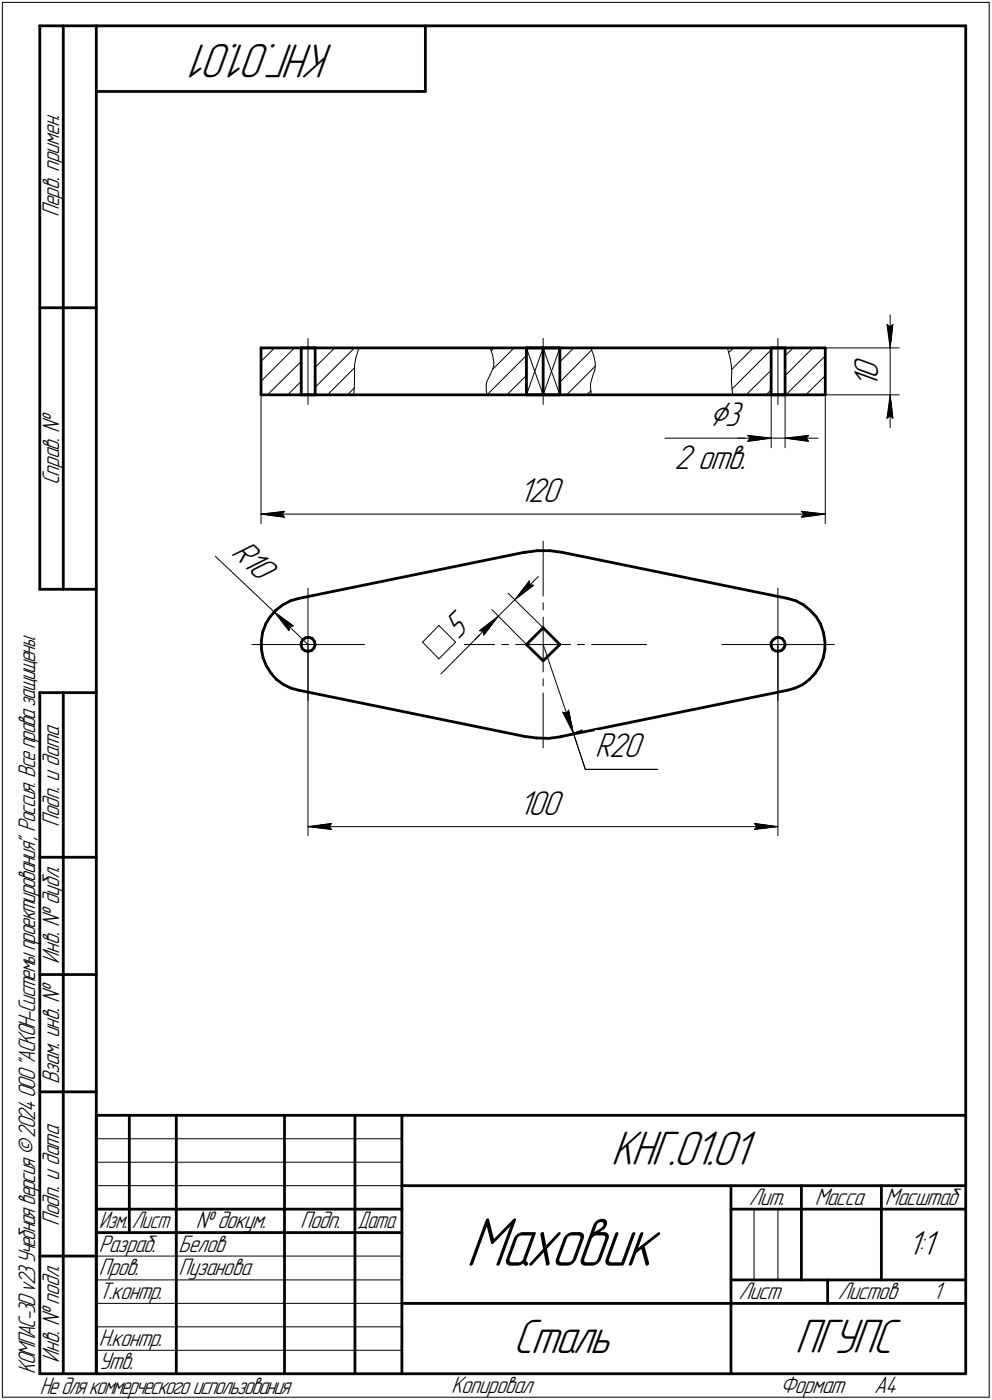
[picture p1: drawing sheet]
<svg xmlns="http://www.w3.org/2000/svg" width="211mm" height="298mm" viewBox="0 0 211 298" stroke-linecap="round" stroke-linejoin="round" font-family="sans-serif">
<g fill="none" stroke="#000" stroke-width=".59">
<path d="M8.5 5.5v120zM8.5 5.5h12zM13.5 5.5v120zM20.5 5.5v287zM20.5 5.5h185zM20.5 19.5h70zM90.5 5.5v14zM205.5 5.5v287zM8.5 65.5h12zM55.5 74.1h120.1zM55.5 74.1v10zM64.1 74.1h3z"/>
<path d="M64.1 74.1v10zM67.1 74.1v10zM112 74.1h7.1zM112 74.1v10zM115.6 74.1v10zM119.1 74.1v10zM164.1 74.1h2.9zM164.1 74.1v10zM167 74.1v10zM175.6 74.1v10zM55.5 84.1h120.1zM64.1 84.1h3z"/>
<path d="M112 84.1h7.1zM164.1 84.1h2.9zM111.6 117.6h.2zM111.8 117.6l2.6-.3zM114.4 117.3h2.6zM117 117.3l2.5 .3zM119.5 117.6l48.1 9.8zM8.5 125.5h12zM55.6 136.4v1.9zM55.6 138.3l.4 1.7zM55.9 134.6l-.3 1.8zM56.6 132.8l-.7 1.8z"/>
<path d="M57.5 131.3l-.9 1.5zM58.7 130l1.5-1.2zM58.7 130l-1.2 1.3zM60.2 128.8l1.6-.9zM61.8 127.9l1.8-.5zM63.6 127.4l48-9.8zM64.1 136.8v.7zM64.1 137.5l.2 .7zM64.3 138.2l.6 .4zM64.4 136.2l.6-.4zM64.4 136.2l-.3 .6zM64.9 138.6l.7 .1z"/>
<path d="M65 135.8l.8-.1zM65.6 138.7l.7-.2zM65.8 135.7l.7 .3zM66.3 138.5l.5-.5zM66.5 136l.4 .6zM66.9 136.6l.2 .6zM67.1 137.3l-.3 .7zM67.1 137.3h.1M112 137.2l3.6 3.5zM115.6 133.7l-3.6 3.5zM115.6 133.7l3.5 3.5zM164.1 136.8v.7z"/>
<path d="M164.1 137.5l.2 .7zM164.3 138.2l.6 .4zM164.5 136.2l.6-.4zM164.5 136.2l-.4 .6zM164.9 138.6l.7 .1zM165.1 135.8l.7-.1zM165.6 138.7l.7-.2zM165.8 135.7l.7 .3zM166.3 138.5l.5-.5zM166.5 136l.4 .6zM166.9 136.6l.1 .6zM167 137.3l-.2 .7z"/>
<path d="M167 137.3h.1M167.6 127.4l1.7 .5zM169.3 127.9l1.6 .9zM170.9 128.8l1.5 1.2zM172.4 130l1.3 1.3zM173.7 131.3l.9 1.5zM174.6 132.8l.6 1.8zM175.2 134.6l.3 1.8zM175.5 136.4v1.9zM175.5 138.3l-.3 1.7zM8.5 147.5v145zM8.5 147.5h12z"/>
<path d="M13.5 147.5v145zM56 140l.6 1.7zM56.6 141.7l1.1 1.6zM57.7 143.3l1.1 1.4zM58.8 144.7l1.6 1.1zM60.4 145.8l1.6 .8zM62 146.6l1.6 .4zM63.6 147l48 9.8zM111.6 156.8l2.5 .3zM114.1 157.1l2.7 .1zM115.6 140.7l3.5-3.5zM116.8 157.2l2.5-.3z"/>
<path d="M119.3 156.9l.2-.1zM119.5 156.8l48.1-9.8zM167.6 147l1.5-.4zM169.1 146.6l1.7-.8zM170.8 145.8l1.4-1.1zM173.5 143.3l-1.3 1.4zM174.5 141.7l-1 1.6zM175.2 140l-.7 1.7zM8.5 182.5h12zM8.5 207.5h12zM8.5 232.5h12zM20.5 237.5h185z"/>
<path d="M20.5 237.5v55zM27.5 237.5v25zM37.5 237.5v55zM60.5 237.5v55zM75.5 237.5v55zM85.5 237.5v55zM20.5 257.5h65zM85.5 252.5h120zM155.5 252.5v40zM155.5 257.5h15zM170.5 252.5v20zM170.5 257.5h35z"/>
<path d="M187.5 252.5v20zM8.5 267.5h12zM20.5 262.5h65zM85.5 277.5h70zM155.5 277.5h50zM155.5 272.5h50zM176.1 272.5v5zM8.5 292.5h12zM20.5 292.5h185z"/>
</g>
<g fill="none" stroke="#000" stroke-width=".21">
<path d="M.5 .5v297zM.5 .5h210zM210.5 .5v297zM55.5 77l2.9-2.9zM55.5 79.1v32.4zM65.5 72.1v14zM67.1 78.2l4.1-4.1zM75.4 77.8v1.4zM75.4 79.2v1.9zM75.7 76.3l-.3 1.5zM76.4 74.1l-.7 2.2zM104.3 74.1l.5 1.5z"/>
<path d="M104.3 79.8l-.8 1.6zM104.8 75.6l.3 1.5zM104.8 78.7l-.5 1.1zM104.9 78.6l4.5-4.5zM105.1 77.1v.7zM105.1 77.8l-.3 .9zM105.2 74.1l-.6 .6zM112 74.1l3.6 10zM115.6 72.1v14zM115.6 74.1l-3.6 10zM115.6 74.1l3.5 10zM119.1 74.1l-3.5 10z"/>
<path d="M119.1 77l3-2.9zM125.7 74.1l.6 1.6zM125.9 74.5l-6.8 6.9zM126.3 75.7l.4 1.6zM126.6 78.7l-.5 1.5zM126.7 77.3v.5zM126.7 77.8l-.1 .9zM126.7 78l-6.1 6.1zM154.8 74.1l.6 2.2zM155.1 75l.9-.9zM155.4 76.3l.2 1.5zM155.6 77.8l.1 1.4z"/>
<path d="M155.7 79.2l-.1 1.9zM155.7 78.7l4.6-4.6zM164.1 79.1v16.2zM165.5 72.1v14zM167 75.8l1.7-1.7zM167 79.1v16.2zM175.6 74.1h15.7zM175.6 79.1v32.4zM188.7 69.1l.7 .5zM188.7 69.1l.7 5zM189.4 69.6l.6-.5zM189.4 67.1v7z"/>
<path d="M189.4 74.1v10zM190 69.1l-.6 5zM55.5 81.2l7.2-7.1zM56.9 84.1l7.2-7.1zM61.2 84.1l2.9-2.9zM67.1 82.5l8.3-8.4zM69.7 84.1l5.7-5.8zM73.9 84.1l1.5-1.5zM75.4 83.1l-.1 1zM75.4 81.1v2zM103.5 81.8v.5zM103.5 82.3v.8z"/>
<path d="M103.5 83.1l.1 1zM103.5 81.4v.4zM103.6 84.1l8.4-8.4zM107.9 84.1l4.1-4.2zM124.8 84.1l.9-.9zM125.6 81.7h.1M125.6 81.8v.6zM125.6 82.4l.1 .9zM125.7 83.3l.1 .8zM126.1 80.2l-.5 1.5zM141.5 93.3h22.6zM149.5 84.1h41.8z"/>
<path d="M155.6 81.1l.2 2zM155.8 83.1l.1 1zM155.8 82.8l8.3-8.3zM157.1 93.3h7zM158.7 84.1l5.4-5.3zM159.1 92.7l5 .6zM159.1 92.7l.5 .6zM159.1 94l5-.7zM159.6 93.3l-.5 .7zM163 84.1l1.1-1zM164.1 93.3h2.9zM167 80l6-5.9z"/>
<path d="M167 93.3l5 .7zM167 93.3l5-.6zM167 93.3h7.1zM167.2 84.1l8.4-8.3zM171.4 84.1l4.2-4.1zM171.5 93.3l.5 .7zM172 92.7l-.5 .6zM188.7 89.1l.7-.5zM189.4 84.1l-.7 5zM189.4 88.6l.6 .5zM189.4 84.1l.6 5zM189.4 84.1v7z"/>
<path d="M45.8 118.4l12.5 11.9zM55.5 109.5l5-.6zM55.5 109.5l5 .7zM55.5 109.5h120.1zM60 109.5l.5 .7zM60.5 108.9l-.5 .6zM115.6 115.2v11.7zM170.5 110.2l5.1-.7zM170.5 108.9l.5 .6zM170.5 108.9l5.1 .6zM171 109.5l-.5 .7zM53.6 137.2h11.9z"/>
<path d="M58.3 130.3l4.1 3zM58.3 130.3l3.2 4zM58.3 130.3l7.2 6.9zM61.6 133.4l.8-.1zM61.6 133.4l-.1 .9zM65.5 125.2v12zM65.5 137.2v12zM65.5 137.2h12.1zM65.5 137.2v40.8zM89.9 136.7l3.5 3.6zM93.4 133.2l-3.5 3.5zM93.4 133.2l3.5 3.5z"/>
<path d="M93.6 137.2h11.6zM96.9 136.7l-3.5 3.6zM102 134.3l4-3.1zM102 134.3l.9 .2zM102.9 134.5l.1 .7zM104.6 129.8l9.2 9.2zM106 131.2l-12.2 12.3zM106 131.2l-3 4zM106 131.2l-4.9 4.9zM106.8 137.2h1.4zM108.1 126.3l7.5 7.4zM109.6 127.7l3.9-3.1z"/>
<path d="M109.6 127.7l5-4.9zM109.6 127.7l-3.6 3.5zM109.7 137.2h5.9zM112.6 123.7l.2 .8zM112.6 123.7l-3 4zM112.8 124.5l.7 .1zM115.6 128.4v1.5zM115.6 131.4v5.8zM115.6 137.2v5.9zM115.6 137.2h5.8zM115.6 137.2l6.4 18.9zM122.9 137.2h1.5z"/>
<path d="M125.9 137.2h11.7zM153.6 137.2h11.9zM165.5 125.2v12zM165.5 137.2v12zM165.5 137.2h12zM165.5 137.2v40.8zM115.6 147.6v11.7zM115.6 144.5v1.5zM119.5 156.8l2.6-.7zM119.7 151.6l2.3 4.5zM119.7 151.6l.9 .3zM121 151.2l-.4 .7z"/>
<path d="M121 151.2l1 4.9zM122 156.1l2.5 7.7zM122.1 156.1l1.8-.7zM65.5 176l5-.7zM65.5 176l5 .6zM65.5 176h100zM70 176l.5 .6zM70.5 175.3l-.5 .7zM124.5 163.8h15.5zM160.5 176.6l5-.6zM160.5 175.3l.5 .7zM160.5 175.3l5 .7z"/>
<path d="M161 176l-.5 .6zM20.5 247.5h65zM20.5 252.5h65zM20.5 242.5h65zM160.4 257.5v15zM165.5 257.5v15zM20.5 267.5h65zM20.5 272.5h65zM20.5 277.5h65zM.5 297.5h210zM20.5 282.5h65zM20.5 287.5h65z"/>
</g>
<g fill="#fff" stroke="#fff" stroke-width=".21">
<path d="M181.3 75.5h7.1zM181.3 75.6h7.1zM181.3 75.7h7.1zM181.3 75.8h7.1zM181.3 75.9h7.1zM181.3 75.9h7.1zM181.3 76h7.1zM181.3 76.1h7.1zM181.3 76.2h7.1zM181.3 76.3h7.1zM181.3 76.4h7.1zM181.3 76.5h7.1zM181.3 76.5h7.1zM181.3 76.6h7.1zM181.3 76.7h7.1zM181.3 76.8h7.1zM181.3 76.9h7.1zM181.3 77h7.1zM181.3 77h7.1zM181.3 77.1h7.1zM181.3 77.2h7.1zM181.3 77.3h7.1zM181.3 77.4h7.1zM181.3 77.5h7.1zM181.3 77.6h7.1zM181.3 77.6h7.1zM181.3 77.7h7.1zM181.3 77.8h7.1zM181.3 77.9h7.1zM181.3 78h7.1zM181.3 78.1h7.1zM181.3 78.1h7.1zM181.3 78.2h7.1zM181.3 78.3h7.1zM181.3 78.4h7.1zM181.3 78.5h7.1zM181.3 78.6h7.1zM181.3 78.7h7.1zM181.3 78.7h7.1zM181.3 78.8h7.1zM181.3 78.9h7.1zM181.3 79h7.1zM181.3 79.1h7.1zM181.3 79.2h7.1zM181.3 79.2h7.1zM181.3 79.3h7.1zM181.3 79.4h7.1zM181.3 79.5h7.1zM181.3 79.6h7.1zM181.3 79.7h7.1zM181.3 79.8h7.1zM181.3 79.8h7.1zM181.3 79.9h7.1zM181.3 80h7.1zM181.3 80.1h7.1zM181.3 80.2h7.1zM181.3 80.3h7.1zM181.3 80.3h7.1zM181.3 80.4h7.1zM181.3 80.5h7.1zM181.3 80.6h7.1zM181.3 80.7h7.1zM181.3 80.8h7.1zM181.3 80.9h7.1zM181.3 80.9h7.1zM181.3 81h7.1zM181.3 81.1h7.1zM181.3 81.2h7.1zM181.3 81.3h7.1zM181.3 81.4h7.1zM181.3 81.4h7.1zM181.3 81.5h7.1zM181.3 81.6h7.1zM181.3 81.7h7.1zM181.3 81.8h7.1zM181.3 81.9h7.1zM181.3 82h7.1zM181.3 82h7.1zM181.3 82.1h7.1zM181.3 82.2h7.1zM181.3 82.3h7.1zM181.3 82.4h7.1zM181.3 82.5h7.1zM181.3 82.5h7.1z"/>
<path d="M188.1 68.6h2.5zM188.2 68.7h2.4zM188.2 68.7h2.4zM188.2 68.8h2.4zM188.2 68.9h2.4zM188.2 69h2.4zM188.2 69.1h2.4zM188.2 69.2h2.4zM188.3 69.3h2.2zM188.3 69.3h2.2zM188.3 69.4h2.2zM188.3 69.5h2.2zM188.3 69.6h2.2zM188.3 69.7h2.2zM188.3 69.8h2.2zM188.4 69.8h2zM188.4 69.9h2zM188.4 70h2zM188.4 70.1h2zM188.4 70.2h2zM188.4 70.3h2zM188.4 70.4h2zM188.4 70.4h1.9zM188.5 70.5h1.8zM188.5 70.6h1.8zM188.5 70.7h1.8zM188.5 70.8h1.8zM188.5 70.9h1.8zM188.5 71h1.8zM188.5 71h1.8zM188.6 71.1h1.6zM188.6 71.2h1.6zM188.6 71.3h1.6zM188.6 71.4h1.6zM188.6 71.5h1.6zM188.6 71.5h1.6zM188.6 71.6h1.6zM188.6 71.7h1.6zM188.6 71.8h1.6zM188.6 71.9h1.6zM188.6 72h1.6zM188.6 72.1h1.6zM188.6 72.1h1.6zM188.6 72.2h1.6zM188.6 72.3h1.5zM188.7 72.4h1.4zM188.7 72.5h1.4zM188.8 72.6h1.2zM188.8 72.6h1.2zM188.9 72.7h1.1zM188.9 72.8h1zM188.9 72.9h1zM189 73h.8zM189 73.1h.8zM189.1 73.2h.7zM189.1 73.2h.6zM189.1 73.3h.6zM189.1 73.4h.6zM189.1 73.5h.6zM189.2 73.6h.5zM189.2 73.7h.4zM189.3 73.7h.3zM189.3 73.8h.3z"/>
<path d="M189.3 84.3h.3zM189.3 84.4h.3zM189.2 84.5h.4zM189.2 84.6h.5zM189.1 84.7h.6zM189.1 84.8h.6zM189.1 84.8h.6zM189.1 84.9h.6zM189.1 85h.7zM189 85.1h.8zM189 85.2h.8zM188.9 85.3h1zM188.9 85.3h1zM188.9 85.4h1.1zM188.8 85.5h1.2zM188.8 85.6h1.2zM188.7 85.7h1.4zM188.7 85.8h1.4zM188.6 85.9h1.5zM188.6 85.9h1.6zM188.6 86h1.6zM188.6 86.1h1.6zM188.6 86.2h1.6zM188.6 86.3h1.6zM188.6 86.4h1.6zM188.6 86.4h1.6zM188.6 86.5h1.6zM188.6 86.6h1.6zM188.6 86.7h1.6zM188.6 86.8h1.6zM188.6 86.9h1.6zM188.6 87h1.6zM188.6 87h1.6zM188.5 87.1h1.8zM188.5 87.2h1.8zM188.5 87.3h1.8zM188.5 87.4h1.8zM188.5 87.5h1.8zM188.5 87.5h1.8zM188.5 87.6h1.8zM188.4 87.7h1.9zM188.4 87.8h2zM188.4 87.9h2zM188.4 88h2zM188.4 88.1h2zM188.4 88.1h2zM188.4 88.2h2zM188.4 88.3h2zM188.3 88.4h2.2zM188.3 88.5h2.2zM188.3 88.6h2.2zM188.3 88.6h2.2zM188.3 88.7h2.2zM188.3 88.8h2.2zM188.3 88.9h2.2zM188.2 89h2.4zM188.2 89.1h2.4zM188.2 89.2h2.4zM188.2 89.2h2.4zM188.2 89.3h2.4zM188.2 89.4h2.4zM188.2 89.5h2.4z"/>
<path d="M150.9 84.9h8.2zM150.9 85h8.2zM150.9 85.1h8.2zM150.9 85.2h8.2zM150.9 85.3h8.2zM150.9 85.3h8.2zM150.9 85.4h8.2zM150.9 85.5h8.2zM150.9 85.6h8.2zM150.9 85.7h8.2zM150.9 85.8h8.2zM150.9 85.9h8.2zM150.9 85.9h8.2zM150.9 86h8.2zM150.9 86.1h8.2zM150.9 86.2h8.2zM150.9 86.3h8.2zM150.9 86.4h8.2zM150.9 86.4h8.2zM150.9 86.5h8.2zM150.9 86.6h8.2zM150.9 86.7h8.2zM150.9 86.8h8.2zM150.9 86.9h8.2zM150.9 87h8.2zM150.9 87h8.2zM150.9 87.1h8.2zM150.9 87.2h8.2zM150.9 87.3h8.2zM150.9 87.4h8.2zM150.9 87.5h8.2zM150.9 87.5h8.2zM150.9 87.6h8.2zM150.9 87.7h8.2zM150.9 87.8h8.2zM150.9 87.9h8.2zM150.9 88h8.2zM150.9 88.1h8.2zM150.9 88.1h8.2zM150.9 88.2h8.2zM150.9 88.3h8.2zM150.9 88.4h8.2zM150.9 88.5h8.2zM150.9 88.6h8.2zM150.9 88.6h8.2zM150.9 88.7h8.2zM150.9 88.8h8.2zM150.9 88.9h8.2zM150.9 89h8.2zM150.9 89.1h8.2zM150.9 89.2h8.2zM150.9 89.2h8.2zM150.9 89.3h8.2zM150.9 89.4h8.2zM150.9 89.5h8.2zM150.9 89.6h8.2zM150.9 89.7h8.2zM150.9 89.7h8.2zM150.9 89.8h8.2zM150.9 89.9h8.2zM150.9 90h8.2zM150.9 90.1h8.2zM150.9 90.2h8.2zM150.9 90.3h8.2zM150.9 90.3h8.2zM150.9 90.4h8.2zM150.9 90.5h8.2zM150.9 90.6h8.2zM150.9 90.7h8.2zM150.9 90.8h8.2zM150.9 90.8h8.2zM150.9 90.9h8.2zM150.9 91h8.2zM150.9 91.1h8.2zM150.9 91.2h8.2zM150.9 91.3h8.2zM150.9 91.4h8.2zM150.9 91.4h8.2zM150.9 91.5h8.2zM150.9 91.6h8.2zM150.9 91.7h8.2zM150.9 91.8h8.2zM150.9 91.9h8.2zM150.9 91.9h8.2zM150.9 92h8.2zM150.9 92.1h8.2zM150.9 92.2h8.2zM150.9 92.3h8.2z"/>
<path d="M143.4 94.3h15.7zM143.4 94.4h15.7zM143.4 94.5h15.7zM143.4 94.6h15.7zM143.4 94.7h15.7zM143.4 94.7h15.7zM143.4 94.8h15.7zM143.4 94.9h15.7zM143.4 95h15.7zM143.4 95.1h15.7zM143.4 95.2h15.7zM143.4 95.2h15.7zM143.4 95.3h15.7zM143.4 95.4h15.7zM143.4 95.5h15.7zM143.4 95.6h15.7zM143.4 95.7h15.7zM143.4 95.8h15.7zM143.4 95.8h15.7zM143.4 95.9h15.7zM143.4 96h15.7zM143.4 96.1h15.7zM143.4 96.2h15.7zM143.4 96.3h15.7zM143.4 96.4h15.7zM143.4 96.4h15.7zM143.4 96.5h15.7zM143.4 96.6h15.7zM143.4 96.7h15.7zM143.4 96.8h15.7zM143.4 96.9h15.7zM143.4 96.9h15.7zM143.4 97h15.7zM143.4 97.1h15.7zM143.4 97.2h15.7zM143.4 97.3h15.7zM143.4 97.4h15.7zM143.4 97.5h15.7zM143.4 97.5h15.7zM143.4 97.6h15.7zM143.4 97.7h15.7zM143.4 97.8h15.7zM143.4 97.9h15.7zM143.4 98h15.7zM143.4 98h15.7zM143.4 98.1h15.7zM143.4 98.2h15.7zM143.4 98.3h15.7zM143.4 98.4h15.7zM143.4 98.5h15.7zM143.4 98.6h15.7zM143.4 98.6h15.7zM143.4 98.7h15.7zM143.4 98.8h15.7zM143.4 98.9h15.7zM143.4 99h15.7zM143.4 99.1h15.7zM143.4 99.1h15.7zM143.4 99.2h15.7zM143.4 99.3h15.7zM143.4 99.4h15.7zM143.4 99.5h15.7zM143.4 99.6h15.7zM143.4 99.7h15.7zM143.4 99.7h15.7zM143.4 99.8h15.7zM143.4 99.9h15.7zM143.4 100h15.7zM143.4 100.1h15.7zM143.4 100.2h15.7zM143.4 100.2h15.7zM143.4 100.3h15.7zM143.4 100.4h15.7zM143.4 100.5h15.7zM143.4 100.6h15.7zM143.4 100.7h15.7zM143.4 100.8h15.7zM143.4 100.8h15.7zM143.4 100.9h15.7zM143.4 101h15.7zM143.4 101.1h15.7zM143.4 101.2h15.7zM143.4 101.3h15.7zM143.4 101.3h15.7zM143.4 101.4h15.7z"/>
<path d="M158.6 92.2h.7zM158.6 92.3h1.3zM158.6 92.4h1.8zM158.6 92.5h2.5zM158.6 92.5h3.1zM158.6 92.6h3.7zM158.6 92.7h4zM158.6 92.8h4.2zM158.6 92.9h4.4zM158.6 93h4.6zM158.6 93h4.9zM158.6 93.1h5.1zM158.6 93.2h5.3zM158.6 93.3h5.5zM158.6 93.4h5.3zM158.6 93.5h5.1zM158.6 93.6h4.9zM158.6 93.6h4.7zM158.6 93.7h4.6zM158.6 93.8h4.3zM158.6 93.9h4.1zM158.6 94h4zM158.6 94.1h3.7zM158.6 94.1h3.1zM158.6 94.2h2.5zM158.6 94.3h1.8zM158.6 94.4h1.3zM158.6 94.5h.7z"/>
<path d="M172 92.2h.6zM171.4 92.3h1.2zM170.7 92.4h1.9zM170.1 92.5h2.5zM169.5 92.5h3.1zM168.8 92.6h3.8zM168.7 92.7h3.9zM168.4 92.8h4.2zM168.2 92.9h4.4zM168 93h4.6zM167.7 93h4.9zM167.6 93.1h5zM167.3 93.2h5.3zM167 93.3h5.6zM167.3 93.4h5.3zM167.5 93.5h5.1zM167.6 93.6h5zM167.9 93.6h4.7zM168.1 93.7h4.5zM168.2 93.8h4.4zM168.5 93.9h4.1zM168.7 94h3.9zM168.8 94.1h3.8zM169.5 94.1h3.1zM170.1 94.2h2.5zM170.7 94.3h1.9zM171.4 94.4h1.2zM172 94.5h.6z"/>
<path d="M110.4 101.3h10.3zM110.4 101.4h10.3zM110.4 101.5h10.3zM110.4 101.6h10.3zM110.4 101.7h10.3zM110.4 101.8h10.3zM110.4 101.9h10.3zM110.4 101.9h10.3zM110.4 102h10.3zM110.4 102.1h10.3zM110.4 102.2h10.3zM110.4 102.3h10.3zM110.4 102.4h10.3zM110.4 102.4h10.3zM110.4 102.5h10.3zM110.4 102.6h10.3zM110.4 102.7h10.3zM110.4 102.8h10.3zM110.4 102.9h10.3zM110.4 103h10.3zM110.4 103h10.3zM110.4 103.1h10.3zM110.4 103.2h10.3zM110.4 103.3h10.3zM110.4 103.4h10.3zM110.4 103.5h10.3zM110.4 103.5h10.3zM110.4 103.6h10.3zM110.4 103.7h10.3zM110.4 103.8h10.3zM110.4 103.9h10.3zM110.4 104h10.3zM110.4 104.1h10.3zM110.4 104.1h10.3zM110.4 104.2h10.3zM110.4 104.3h10.3zM110.4 104.4h10.3zM110.4 104.5h10.3zM110.4 104.6h10.3zM110.4 104.6h10.3zM110.4 104.7h10.3zM110.4 104.8h10.3zM110.4 104.9h10.3zM110.4 105h10.3zM110.4 105.1h10.3zM110.4 105.2h10.3zM110.4 105.2h10.3zM110.4 105.3h10.3zM110.4 105.4h10.3zM110.4 105.5h10.3zM110.4 105.6h10.3zM110.4 105.7h10.3zM110.4 105.7h10.3zM110.4 105.8h10.3zM110.4 105.9h10.3zM110.4 106h10.3zM110.4 106.1h10.3zM110.4 106.2h10.3zM110.4 106.3h10.3zM110.4 106.3h10.3zM110.4 106.4h10.3zM110.4 106.5h10.3zM110.4 106.6h10.3zM110.4 106.7h10.3zM110.4 106.8h10.3zM110.4 106.8h10.3zM110.4 106.9h10.3zM110.4 107h10.3zM110.4 107.1h10.3zM110.4 107.2h10.3zM110.4 107.3h10.3zM110.4 107.4h10.3zM110.4 107.4h10.3zM110.4 107.5h10.3zM110.4 107.6h10.3zM110.4 107.7h10.3zM110.4 107.8h10.3zM110.4 107.9h10.3zM110.4 107.9h10.3zM110.4 108h10.3zM110.4 108.1h10.3zM110.4 108.2h10.3zM110.4 108.3h10.3zM110.4 108.4h10.3zM110.4 108.5h10.3z"/>
<path d="M60.5 108.4h.5zM59.9 108.5h1.1zM59.2 108.5h1.8zM58.6 108.6h2.4zM58 108.7h3zM57.3 108.8h3.7zM57.1 108.9h3.9zM56.9 109h4.1zM56.7 109.1h4.3zM56.5 109.1h4.5zM56.2 109.2h4.8zM56 109.3h5zM55.8 109.4h5.2zM55.5 109.5h5.5zM55.8 109.6h5.2zM56 109.6h5zM56.1 109.7h4.9zM56.4 109.8h4.6zM56.6 109.9h4.4zM56.7 110h4.3zM57 110.1h4zM57.1 110.2h3.9zM57.3 110.2h3.7zM58 110.3h3zM58.6 110.4h2.4zM59.2 110.5h1.8zM59.9 110.6h1.1zM60.5 110.7h.5z"/>
<path d="M170.1 108.4h.7zM170.1 108.5h1.3zM170.1 108.5h1.9zM170.1 108.6h2.5zM170.1 108.7h3zM170.1 108.8h3.6zM170.1 108.9h3.9zM170.1 109h4.1zM170.1 109.1h4.4zM170.1 109.1h4.6zM170.1 109.2h4.8zM170.1 109.3h5.1zM170.1 109.4h5.3zM170.1 109.5h5.5zM170.1 109.6h5.3zM170.1 109.6h5.2zM170.1 109.7h4.9zM170.1 109.8h4.7zM170.1 109.9h4.5zM170.1 110h4.3zM170.1 110.1h4.1zM170.1 110.2h3.9zM170.1 110.2h3.6zM170.1 110.3h3zM170.1 110.4h2.5zM170.1 110.5h1.9zM170.1 110.6h1.3zM170.1 110.7h.7z"/>
<path d="M96.7 129.1h.2zM96.6 129.2h.3zM96.5 129.3h.5zM96.4 129.4h.7zM96.4 129.5h.8zM96.3 129.5h1zM96.2 129.6h1.2zM96.1 129.7h1.4zM96 129.8h1.5zM95.9 129.9h1.7zM95.8 130h1.9zM95.8 130h2zM95.7 130.1h2.2zM95.6 130.2h2.4zM95.5 130.3h2.5zM95.4 130.4h2.7zM95.3 130.5h2.9zM95.2 130.6h3.1zM95.2 130.6h3.2zM95.1 130.7h3.4zM95 130.8h3.6zM94.9 130.9h3.7zM94.8 131h3.9zM94.7 131.1h4.1zM94.7 131.1h4.2zM94.6 131.2h4.4zM94.5 131.3h4.6zM94.4 131.4h4.7zM94.3 131.5h4.9zM94.2 131.6h5.1zM94.1 131.7h5.3zM94.1 131.7h5.4zM94 131.8h5.6zM93.9 131.9h5.8zM93.8 132h5.9zM93.7 132.1h6.1zM93.6 132.2h6.3zM93.6 132.2h6.4zM93.5 132.3h6.6zM93.4 132.4h6.8zM93.3 132.5h6.9zM93.2 132.6h7.1zM93.1 132.7h7.3zM93 132.8h7.5zM93 132.8h7.6zM92.9 132.9h7.8zM92.8 133h8zM92.7 133.1h8.1zM92.6 133.2h8.3zM92.5 133.3h8.5zM92.5 133.3h8.6zM92.4 133.4h8.8zM92.3 133.5h9zM92.2 133.6h9.1zM92.1 133.7h9.3zM92 133.8h9.5zM91.9 133.9h9.7zM91.9 133.9h9.8zM91.8 134h10zM91.7 134.1h10.1zM91.6 134.2h10.1zM91.5 134.3h10.1zM91.4 134.4h10.1zM91.4 134.5h10zM91.3 134.5h10zM91.2 134.6h10.1zM91.1 134.7h10.1zM91 134.8h10.1zM90.9 134.9h10.1zM90.8 135h10.1zM90.8 135h10zM90.7 135.1h10.1zM90.6 135.2h10.1zM90.5 135.3h10.1zM90.4 135.4h10.1zM90.3 135.5h10.1zM90.3 135.6h10zM90.2 135.6h10zM90.1 135.7h10.1zM90 135.8h10.1zM89.9 135.9h10.1zM89.8 136h10.1zM89.7 136.1h10.1zM89.7 136.1h10zM89.6 136.2h10.1zM89.5 136.3h10.1zM89.6 136.4h9.9zM89.7 136.5h9.7zM89.7 136.6h9.6zM89.8 136.7h9.4zM89.9 136.7h9.2zM90 136.8h9.1zM90.1 136.9h8.9zM90.2 137h8.7zM90.3 137.1h8.5zM90.3 137.2h8.4zM90.4 137.2h8.2zM90.5 137.3h8.1zM90.6 137.4h7.9zM90.7 137.5h7.7zM90.8 137.6h7.5zM90.8 137.7h7.4zM90.9 137.8h7.2zM91 137.8h7zM91.1 137.9h6.9zM91.2 138h6.7zM91.3 138.1h6.5zM91.4 138.2h6.3zM91.4 138.3h6.2zM91.5 138.3h6zM91.6 138.4h5.9zM91.7 138.5h5.7zM91.8 138.6h5.5zM91.9 138.7h5.3zM91.9 138.8h5.2zM92 138.9h5zM92.1 138.9h4.8zM92.2 139h4.7zM92.3 139.1h4.5zM92.4 139.2h4.3zM92.5 139.3h4.1zM92.5 139.4h4zM92.6 139.4h3.8zM92.7 139.5h3.7zM92.8 139.6h3.5zM92.9 139.7h3.3zM93 139.8h3.1zM93 139.9h3zM93.1 140h2.8zM93.2 140h2.6zM93.3 140.1h2.5zM93.4 140.2h2.3zM93.5 140.3h2.1zM93.6 140.4h1.9zM93.6 140.5h1.8zM93.7 140.5h1.6zM93.8 140.6h1.4zM93.9 140.7h1.3zM94 140.8h1.1zM94.1 140.9h.9zM94.1 141h.8zM94.2 141.1h.6zM94.3 141.1h.4zM94.4 141.2h.3z"/>
<path d="M112.5 123.1h.3zM112.4 123.2h.5zM112.4 123.3h.5zM112.4 123.4h.6zM112.3 123.4h.8zM112.2 123.5h1zM112.1 123.6h1.2zM112.1 123.7h1.3zM112 123.8h1.5zM111.9 123.9h1.6zM111.8 124h1.8zM111.8 124h1.9zM111.8 124.1h2zM111.7 124.2h2.2zM111.6 124.3h2.4zM111.5 124.4h2.5zM111.5 124.5h2.6zM111.4 124.5h2.8zM111.3 124.6h3zM111.3 124.7h3zM111.3 124.8h2.9zM111.2 124.9h2.9zM111.1 125h2.9zM111 125.1h2.9zM110.9 125.1h2.9zM110.9 125.2h2.8zM110.8 125.3h2.7zM110.7 125.4h2.8zM110.7 125.5h2.7zM110.7 125.6h2.6zM110.6 125.6h2.5zM110.5 125.7h2.5zM110.4 125.8h2.5zM110.3 125.9h2.5zM110.3 126h2.4zM110.3 126.1h2.3zM110.2 126.2h2.2zM110.2 126.2h2.2zM110.2 126.3h2.1zM110.2 126.4h2zM110.1 126.5h1.9zM110.1 126.6h1.8zM110.1 126.7h1.7zM110 126.7h1.7zM110 126.8h1.6zM109.9 126.9h1.6zM109.9 127h1.4zM109.8 127.1h1.4zM109.8 127.2h1.1zM109.8 127.3h.9zM109.7 127.3h.8zM109.7 127.4h.5zM109.6 127.5h.5zM109.6 127.6h.2z"/>
<path d="M105.8 131.3h.2zM105.7 131.4h.3zM105.4 131.5h.5zM105.2 131.6h.7zM105.1 131.7h.8zM104.8 131.7h1zM104.6 131.8h1.2zM104.5 131.9h1.2zM104.2 132h1.5zM104.1 132.1h1.6zM104.1 132.2h1.6zM104 132.2h1.7zM103.8 132.3h1.9zM103.7 132.4h1.9zM103.6 132.5h2zM103.5 132.6h2zM103.4 132.7h2.1zM103.3 132.8h2.2zM103.2 132.8h2.2zM103 132.9h2.4zM103 133h2.3zM102.9 133.1h2.4zM102.7 133.2h2.5zM102.6 133.3h2.6zM102.5 133.3h2.6zM102.4 133.4h2.7zM102.3 133.5h2.7zM102.2 133.6h2.7zM102.1 133.7h2.7zM101.9 133.8h2.9zM101.9 133.9h2.8zM101.8 133.9h2.8zM101.6 134h3zM101.5 134.1h3zM101.4 134.2h3.1zM101.3 134.3h3.1zM101.3 134.4h3zM101.4 134.5h2.8zM101.5 134.5h2.7zM101.6 134.6h2.5zM101.7 134.7h2.4zM101.8 134.8h2.2zM101.9 134.9h2.1zM101.9 135h2zM102 135h1.8zM102.1 135.1h1.6zM102.3 135.2h1.3zM102.4 135.3h1.2zM102.4 135.4h1.1zM102.5 135.5h1zM102.6 135.6h.8zM102.7 135.6h.7zM102.8 135.7h.5zM102.9 135.8h.3zM103 135.9h.1z"/>
<path d="M58.4 130.4h.2zM58.4 130.5h.4zM58.5 130.6h.4zM58.5 130.6h.7zM58.6 130.7h.8zM58.6 130.8h.9zM58.6 130.9h1.2zM58.7 131h1.2zM58.7 131.1h1.4zM58.8 131.1h1.5zM58.8 131.2h1.6zM58.8 131.3h1.7zM58.8 131.4h1.8zM58.8 131.5h1.9zM58.9 131.6h2zM58.9 131.7h2.1zM59 131.7h2.1zM59 131.8h2.2zM59.1 131.9h2.2zM59.1 132h2.4zM59.1 132.1h2.5zM59.2 132.2h2.4zM59.3 132.2h2.5zM59.4 132.3h2.5zM59.4 132.4h2.7zM59.4 132.5h2.7zM59.5 132.6h2.7zM59.6 132.7h2.8zM59.7 132.8h2.8zM59.8 132.8h2.9zM59.8 132.9h2.9zM59.9 133h2.9zM59.9 133.1h3.1zM60 133.2h3.1zM60.1 133.3h3.1zM60.1 133.3h3zM60.2 133.4h2.8zM60.3 133.5h2.6zM60.4 133.6h2.4zM60.5 133.7h2.2zM60.5 133.8h2.2zM60.5 133.9h2.1zM60.6 133.9h1.9zM60.7 134h1.7zM60.8 134.1h1.5zM60.8 134.2h1.5zM60.9 134.3h1.3zM61 134.4h1.1zM61 134.5h1.1zM61.1 134.5h.9zM61.1 134.6h.8zM61.2 134.7h.6zM61.3 134.8h.4zM61.4 134.9h.2z"/>
<path d="M52.8 114h.2zM52.7 114h.4zM52.7 114.1h.5zM52.6 114.2h.7zM52.5 114.3h.8zM52.4 114.4h1zM52.3 114.5h1.2zM52.2 114.6h1.4zM52.2 114.6h1.5zM52.1 114.7h1.7zM52 114.8h1.8zM51.9 114.9h2zM51.8 115h2.2zM51.7 115.1h2.4zM51.6 115.1h2.6zM51.6 115.2h2.7zM51.5 115.3h2.9zM51.4 115.4h3zM51.3 115.5h3.2zM51.2 115.6h3.4zM51.2 115.7h3.5zM51.1 115.7h3.8zM51.1 115.8h3.8zM51 115.9h4zM50.9 116h4.2zM50.8 116.1h4.4zM50.7 116.2h4.6zM50.6 116.2h4.8zM50.5 116.3h5zM50.5 116.4h5zM50.4 116.5h5.2zM50.3 116.6h5.4zM50.2 116.7h5.6zM50.1 116.8h5.8zM50 116.8h6zM50 116.9h6zM49.9 117h6.2zM49.8 117.1h6.4zM49.7 117.2h6.6zM49.6 117.3h6.8zM49.6 117.3h6.9zM49.5 117.4h7.1zM49.4 117.5h7.3zM49.4 117.6h7.4zM49.3 117.7h7.6zM49.2 117.8h7.8zM49.1 117.9h8zM49 117.9h8.1zM48.9 118h8.3zM48.9 118.1h8.4zM48.8 118.2h8.6zM48.7 118.3h8.8zM48.6 118.4h9zM48.5 118.4h9.2zM48.4 118.5h9.3zM48.3 118.6h9.5zM48.3 118.7h9.6zM48.2 118.8h9.8zM48.1 118.9h10zM48 119h10.2zM47.9 119h10.4zM48.1 119.1h10.2zM48.2 119.2h10.2zM48.3 119.3h10.3zM48.3 119.4h10.4zM48.4 119.5h10.4zM48.5 119.5h10.3zM48.6 119.6h10.3zM48.7 119.7h10.3zM48.8 119.8h10.3zM48.9 119.9h10.3zM48.9 120h10.4zM49 120.1h10.4zM49.1 120.1h10.3zM49.2 120.2h10.3zM49.3 120.3h10.3zM49.4 120.4h10.3zM49.4 120.5h10.4zM49.5 120.6h10.4zM49.6 120.6h10.3zM49.7 120.7h10.3zM49.8 120.8h10.3zM50 120.9h10.2zM50 121h10.3zM50.1 121.1h10.2zM50.2 121.2h10zM50.3 121.2h9.8zM50.4 121.3h9.6zM50.5 121.4h9.4zM50.5 121.5h9.4zM50.6 121.6h9.2zM50.7 121.7h9zM50.8 121.8h8.8zM50.9 121.8h8.6zM51 121.9h8.4zM51.1 122h8.3zM51.1 122.1h8.2zM51.2 122.2h8zM51.3 122.3h7.8zM51.4 122.3h7.6zM51.5 122.4h7.4zM51.6 122.5h7.2zM51.6 122.6h7.2zM51.8 122.7h6.9zM51.9 122.8h6.8zM52 122.9h6.6zM52.1 122.9h6.4zM52.2 123h6.2zM52.2 123.1h6.1zM52.3 123.2h6zM52.4 123.3h5.8zM52.5 123.4h5.6zM52.6 123.4h5.4zM52.7 123.5h5.2zM52.7 123.6h5.1zM52.8 123.7h4.9zM52.9 123.8h4.8zM53 123.9h4.6zM53.1 124h4.4zM53.2 124h4.2zM53.3 124.1h4zM53.3 124.2h3.9zM53.4 124.3h3.7zM53.5 124.4h3.6zM53.7 124.5h3.4zM53.8 124.5h3.2zM53.8 124.6h3.1zM53.9 124.7h2.9zM54 124.8h2.7zM54.1 124.9h2.5zM54.2 125h2.4zM54.3 125.1h2.2zM54.4 125.1h2zM54.4 125.2h1.9zM54.5 125.3h1.7zM54.6 125.4h1.5zM54.7 125.5h1.3zM54.8 125.6h1.2zM54.9 125.6h1zM54.9 125.7h.9zM55 125.8h.7zM55.1 125.9h.5zM55.2 126h.3zM55.3 126.1h.2z"/>
<path d="M110.4 167.9h10.3zM110.4 168h10.3zM110.4 168.1h10.3zM110.4 168.1h10.3zM110.4 168.2h10.3zM110.4 168.3h10.3zM110.4 168.4h10.3zM110.4 168.5h10.3zM110.4 168.6h10.3zM110.4 168.7h10.3zM110.4 168.7h10.3zM110.4 168.8h10.3zM110.4 168.9h10.3zM110.4 169h10.3zM110.4 169.1h10.3zM110.4 169.2h10.3zM110.4 169.2h10.3zM110.4 169.3h10.3zM110.4 169.4h10.3zM110.4 169.5h10.3zM110.4 169.6h10.3zM110.4 169.7h10.3zM110.4 169.8h10.3zM110.4 169.8h10.3zM110.4 169.9h10.3zM110.4 170h10.3zM110.4 170.1h10.3zM110.4 170.2h10.3zM110.4 170.3h10.3zM110.4 170.3h10.3zM110.4 170.4h10.3zM110.4 170.5h10.3zM110.4 170.6h10.3zM110.4 170.7h10.3zM110.4 170.8h10.3zM110.4 170.9h10.3zM110.4 170.9h10.3zM110.4 171h10.3zM110.4 171.1h10.3zM110.4 171.2h10.3zM110.4 171.3h10.3zM110.4 171.4h10.3zM110.4 171.4h10.3zM110.4 171.5h10.3zM110.4 171.6h10.3zM110.4 171.7h10.3zM110.4 171.8h10.3zM110.4 171.9h10.3zM110.4 172h10.3zM110.4 172h10.3zM110.4 172.1h10.3zM110.4 172.2h10.3zM110.4 172.3h10.3zM110.4 172.4h10.3zM110.4 172.5h10.3zM110.4 172.6h10.3zM110.4 172.6h10.3zM110.4 172.7h10.3zM110.4 172.8h10.3zM110.4 172.9h10.3zM110.4 173h10.3zM110.4 173.1h10.3zM110.4 173.1h10.3zM110.4 173.2h10.3zM110.4 173.3h10.3zM110.4 173.4h10.3zM110.4 173.5h10.3zM110.4 173.6h10.3zM110.4 173.7h10.3zM110.4 173.7h10.3zM110.4 173.8h10.3zM110.4 173.9h10.3zM110.4 174h10.3zM110.4 174.1h10.3zM110.4 174.2h10.3zM110.4 174.2h10.3zM110.4 174.3h10.3zM110.4 174.4h10.3zM110.4 174.5h10.3zM110.4 174.6h10.3zM110.4 174.7h10.3zM110.4 174.8h10.3zM110.4 174.8h10.3zM110.4 174.9h10.3z"/>
<path d="M70.4 174.8h.6zM69.8 174.9h1.2zM69.2 175h1.8zM68.6 175.1h2.4zM68 175.2h3zM67.3 175.3h3.7zM67.1 175.3h3.9zM67 175.4h4zM66.7 175.5h4.3zM66.5 175.6h4.5zM66.4 175.7h4.6zM66.1 175.8h4.9zM66 175.9h5zM65.8 175.9h5.2zM65.5 176h5.5zM65.8 176.1h5.2zM66 176.2h5zM66.2 176.3h4.8zM66.5 176.4h4.5zM66.7 176.4h4.3zM66.9 176.5h4.1zM67.1 176.6h3.9zM67.3 176.7h3.7zM68 176.8h3zM68.6 176.9h2.4zM69.2 177h1.8zM69.8 177h1.2zM70.4 177.1h.6z"/>
<path d="M160 174.8h.7zM160 174.9h1.3zM160 175h1.9zM160 175.1h2.6zM160 175.2h3.2zM160 175.3h3.7zM160 175.3h4zM160 175.4h4.2zM160 175.5h4.3zM160 175.6h4.6zM160 175.7h4.8zM160 175.8h4.9zM160 175.9h5.2zM160 175.9h5.4zM160 176h5.5zM160 176.1h5.4zM160 176.2h5.1zM160 176.3h4.9zM160 176.4h4.7zM160 176.4h4.4zM160 176.5h4.3zM160 176.6h4zM160 176.7h3.7zM160 176.8h3.2zM160 176.9h2.6zM160 177h1.9zM160 177h1.3zM160 177.1h.7z"/>
<path d="M121.2 150.6h.3zM121 150.7h.5zM120.7 150.8h.8zM120.5 150.9h1zM120.2 151h1.3zM120.1 151h1.5zM119.8 151.1h1.8zM119.5 151.2h2.1zM119.3 151.3h2.3zM119 151.4h2.6zM119.1 151.5h2.5zM119.2 151.6h2.5zM119.2 151.6h2.5zM119.3 151.7h2.4zM119.3 151.8h2.4zM119.4 151.9h2.3zM119.4 152h2.4zM119.5 152.1h2.3zM119.5 152.1h2.3zM119.5 152.2h2.3zM119.5 152.3h2.3zM119.6 152.4h2.2zM119.6 152.5h2.2zM119.7 152.6h2.1zM119.7 152.7h2.1zM119.8 152.7h2zM119.8 152.8h2zM119.9 152.9h2zM119.9 153h2zM120 153.1h1.9zM120 153.2h1.9zM120.1 153.2h1.8zM120.1 153.3h1.8zM120.1 153.4h1.9zM120.1 153.5h1.9zM120.2 153.6h1.8zM120.2 153.7h1.8zM120.3 153.8h1.7zM120.3 153.8h1.8zM120.4 153.9h1.7zM120.4 154h1.7zM120.5 154.1h1.6zM120.5 154.2h1.6zM120.6 154.3h1.5zM120.6 154.3h1.5zM120.6 154.4h1.5zM120.6 154.5h1.5zM120.7 154.6h1.4zM120.7 154.7h1.4zM120.8 154.8h1.3zM120.9 154.9h1.2zM121 154.9h1.1zM121.1 155h1zM121.2 155.1h.9zM121.2 155.2h.9zM121.3 155.3h.8zM121.4 155.4h.7zM121.4 155.4h.7zM121.5 155.5h.6zM121.6 155.6h.5zM121.7 155.7h.4zM121.8 155.8h.3zM121.8 155.9h.3zM121.9 156h.2z"/>
<path d="M126.6 155.6h11.3zM126.6 155.7h11.3zM126.6 155.8h11.3zM126.6 155.9h11.3zM126.6 156h11.3zM126.6 156h11.3zM126.6 156.1h11.3zM126.6 156.2h11.3zM126.6 156.3h11.3zM126.6 156.4h11.3zM126.6 156.5h11.3zM126.6 156.5h11.3zM126.6 156.6h11.3zM126.6 156.7h11.3zM126.6 156.8h11.3zM126.6 156.9h11.3zM126.6 157h11.3zM126.6 157.1h11.3zM126.6 157.1h11.3zM126.6 157.2h11.3zM126.6 157.3h11.3zM126.6 157.4h11.3zM126.6 157.5h11.3zM126.6 157.6h11.3zM126.6 157.6h11.3zM126.6 157.7h11.3zM126.6 157.8h11.3zM126.6 157.9h11.3zM126.6 158h11.3zM126.6 158.1h11.3zM126.6 158.2h11.3zM126.6 158.2h11.3zM126.6 158.3h11.3zM126.6 158.4h11.3zM126.6 158.5h11.3zM126.6 158.6h11.3zM126.6 158.7h11.3zM126.6 158.7h11.3zM126.6 158.8h11.3zM126.6 158.9h11.3zM126.6 159h11.3zM126.6 159.1h11.3zM126.6 159.2h11.3zM126.6 159.3h11.3zM126.6 159.3h11.3zM126.6 159.4h11.3zM126.6 159.5h11.3zM126.6 159.6h11.3zM126.6 159.7h11.3zM126.6 159.8h11.3zM126.6 159.9h11.3zM126.6 159.9h11.3zM126.6 160h11.3zM126.6 160.1h11.3zM126.6 160.2h11.3zM126.6 160.3h11.3zM126.6 160.4h11.3zM126.6 160.4h11.3zM126.6 160.5h11.3zM126.6 160.6h11.3zM126.6 160.7h11.3zM126.6 160.8h11.3zM126.6 160.9h11.3zM126.6 161h11.3zM126.6 161h11.3zM126.6 161.1h11.3zM126.6 161.2h11.3zM126.6 161.3h11.3zM126.6 161.4h11.3zM126.6 161.5h11.3zM126.6 161.5h11.3zM126.6 161.6h11.3zM126.6 161.7h11.3zM126.6 161.8h11.3zM126.6 161.9h11.3zM126.6 162h11.3zM126.6 162.1h11.3zM126.6 162.1h11.3zM126.6 162.2h11.3zM126.6 162.3h11.3zM126.6 162.4h11.3zM126.6 162.5h11.3zM126.6 162.6h11.3zM126.6 162.6h11.3zM126.6 162.7h11.3z"/>
</g>
<g fill="#000" stroke="#000" stroke-width=".21">
<path d="M188.8 69.3h.2zM188.8 69.3h.3zM188.8 69.4h.4zM188.8 69.5h.5zM188.8 69.6h.6zM188.8 69.7h.6zM188.9 69.8h.5zM188.9 69.8h.5zM188.9 69.9h.5zM188.9 70h.5zM188.9 70.1h.5zM188.9 70.2h.5zM188.9 70.3h.5zM189 70.4h.4zM189 70.4h.4zM189 70.5h.4zM189 70.6h.4zM189 70.7h.4zM189 70.8h.4zM189 70.9h.4zM189 71h.4zM189.1 71h.3zM189.1 71.1h.3zM189.1 71.2h.3zM189.1 71.3h.3zM189.1 71.4h.3zM189.1 71.5h.3zM189.1 71.5h.3zM189.1 71.6h.3zM189.1 71.7h.3zM189.1 71.8h.3zM189.1 71.9h.3zM189.1 72h.3zM189.1 72.1h.3zM189.1 72.1h.3zM189.2 72.2h.2zM189.2 72.3h.2zM189.2 72.4h.2zM189.2 72.5h.2zM189.2 72.6h.2zM189.2 72.6h.2zM189.2 72.7h.2zM189.2 72.8h.2z"/>
<path d="M189.8 69.3h.2zM189.7 69.3h.3zM189.7 69.4h.3zM189.6 69.5h.4zM189.4 69.6h.6zM189.4 69.7h.6zM189.4 69.8h.6zM189.4 69.8h.5zM189.4 69.9h.5zM189.4 70h.5zM189.4 70.1h.5zM189.4 70.2h.5zM189.4 70.3h.5zM189.4 70.4h.5zM189.4 70.4h.5zM189.4 70.5h.4zM189.4 70.6h.4zM189.4 70.7h.4zM189.4 70.8h.4zM189.4 70.9h.4zM189.4 71h.4zM189.4 71h.4zM189.4 71.1h.4zM189.4 71.2h.4zM189.4 71.3h.3zM189.4 71.4h.3zM189.4 71.5h.3zM189.4 71.5h.3zM189.4 71.6h.3zM189.4 71.7h.3zM189.4 71.8h.3zM189.4 71.9h.3zM189.4 72h.3zM189.4 72.1h.3zM189.4 72.1h.3zM189.4 72.2h.3zM189.4 72.3h.3zM189.4 72.4h.3zM189.4 72.5h.3zM189.4 72.6h.3zM189.4 72.6h.3zM189.4 72.7h.2zM189.4 72.8h.2zM189.4 72.9h.2zM189.4 73h.2zM189.4 73.1h.2zM189.4 73.2h.2zM189.4 73.2h.2zM189.4 73.3h.2z"/>
<path d="M159.2 92.8h.7zM159.3 92.9h1.2zM159.3 93h2zM159.4 93h2.6zM159.5 93.1h3.2zM159.6 93.2h3.8z"/>
<path d="M159.6 93.3h4.5zM159.6 93.4h3.9zM159.5 93.5h3.4zM159.4 93.6h2.8zM159.3 93.6h2.3zM159.3 93.7h1.7zM159.3 93.8h1.1zM159.2 93.9h.6z"/>
<path d="M167 93.3h4.5zM167.7 93.4h3.9zM168.3 93.5h3.4zM169 93.6h2.8zM169.6 93.6h2.2zM170.2 93.7h1.7zM170.9 93.8h1.1zM171.4 93.9h.6z"/>
<path d="M171.4 92.8h.6zM170.7 92.9h1.3zM169.9 93h2zM169.2 93h2.6zM168.5 93.1h3.2zM167.8 93.2h3.8z"/>
<path d="M189.2 85.3h.2zM189.2 85.4h.2zM189.2 85.5h.2zM189.2 85.6h.2zM189.2 85.7h.2zM189.2 85.8h.2zM189.2 85.9h.2zM189.2 85.9h.2zM189.1 86h.3zM189.1 86.1h.3zM189.1 86.2h.3zM189.1 86.3h.3zM189.1 86.4h.3zM189.1 86.4h.3zM189.1 86.5h.3zM189.1 86.6h.3zM189.1 86.7h.3zM189.1 86.8h.3zM189.1 86.9h.3zM189.1 87h.3zM189.1 87h.3zM189.1 87.1h.3zM189 87.2h.4zM189 87.3h.4zM189 87.4h.4zM189 87.5h.4zM189 87.5h.4zM189 87.6h.4zM189 87.7h.4zM189 87.8h.4zM188.9 87.9h.5zM188.9 88h.5zM188.9 88.1h.5zM188.9 88.1h.5zM188.9 88.2h.5zM188.9 88.3h.5zM188.9 88.4h.5zM188.8 88.5h.6zM188.8 88.6h.6zM188.8 88.6h.5zM188.8 88.7h.4zM188.8 88.8h.3zM188.8 88.9h.2z"/>
<path d="M189.4 84.8h.2zM189.4 84.9h.2zM189.4 85h.2zM189.4 85.1h.2zM189.4 85.2h.2zM189.4 85.3h.2zM189.4 85.3h.2zM189.4 85.4h.2zM189.4 85.5h.3zM189.4 85.6h.3zM189.4 85.7h.3zM189.4 85.8h.3zM189.4 85.9h.3zM189.4 85.9h.3zM189.4 86h.3zM189.4 86.1h.3zM189.4 86.2h.3zM189.4 86.3h.3zM189.4 86.4h.3zM189.4 86.4h.3zM189.4 86.5h.3zM189.4 86.6h.3zM189.4 86.7h.3zM189.4 86.8h.3zM189.4 86.9h.3zM189.4 87h.4zM189.4 87h.4zM189.4 87.1h.4zM189.4 87.2h.4zM189.4 87.3h.4zM189.4 87.4h.4zM189.4 87.5h.4zM189.4 87.5h.4zM189.4 87.6h.4zM189.4 87.7h.5zM189.4 87.8h.5zM189.4 87.9h.5zM189.4 88h.5zM189.4 88.1h.5zM189.4 88.1h.5zM189.4 88.2h.5zM189.4 88.3h.5zM189.4 88.4h.6zM189.4 88.5h.6zM189.4 88.6h.6zM189.6 88.6h.4zM189.7 88.7h.3zM189.7 88.8h.3zM189.8 88.9h.2z"/>
<path d="M55.5 109.5h4.5zM56.2 109.6h3.9zM56.8 109.6h3.4zM57.5 109.7h2.8zM58.1 109.8h2.2zM58.7 109.9h1.7zM59.4 110h1.1zM59.9 110.1h.6z"/>
<path d="M59.9 109h.6zM59.2 109.1h1.3zM58.4 109.1h2zM57.7 109.2h2.6zM57 109.3h3.2zM56.3 109.4h3.8z"/>
<path d="M170.6 109h.7zM170.7 109.1h1.3zM170.8 109.1h1.9zM170.9 109.2h2.6zM170.9 109.3h3.3zM171 109.4h3.9z"/>
<path d="M171 109.5h4.6zM171 109.6h4zM170.9 109.6h3.4zM170.9 109.7h2.8zM170.8 109.8h2.3zM170.8 109.9h1.7zM170.7 110h1.1zM170.6 110.1h.6z"/>
<path d="M58.7 130.7h.1zM58.8 130.8h.1zM58.8 130.9h.2zM58.9 131h.2zM59 131.1h.2zM59 131.1h.3zM59.1 131.2h.3zM59.2 131.3h.2zM59.3 131.4h.2zM59.4 131.5h.2zM59.4 131.6h.3zM59.4 131.7h.4zM59.5 131.7h.4zM59.6 131.8h.3zM59.6 131.9h.4zM59.7 132h.4zM59.8 132.1h.4zM59.9 132.2h.4zM59.9 132.2h.5zM59.9 132.3h.6zM60 132.4h.5zM60.1 132.5h.5zM60.2 132.6h.5zM60.3 132.7h.5zM60.3 132.8h.6zM60.4 132.8h.6zM60.5 132.9h.5zM60.5 133h.6zM60.5 133.1h.7zM60.6 133.2h.7zM60.7 133.3h.7zM60.8 133.3h.7zM60.9 133.4h.7zM60.9 133.5h.7zM61 133.6h.6zM61 133.7h.6zM61.1 133.8h.5zM61.2 133.9h.4zM61.2 133.9h.4zM61.3 134h.3zM61.4 134.1h.2z"/>
<path d="M58.9 130.8h.2zM59 130.9h.2zM59.1 131h.2zM59.2 131.1h.2zM59.3 131.1h.2zM59.4 131.2h.3zM59.4 131.3h.4zM59.5 131.4h.4zM59.6 131.5h.4zM59.7 131.6h.4zM59.8 131.7h.4zM59.9 131.7h.5zM59.9 131.8h.6zM60 131.9h.6zM60.1 132h.6zM60.2 132.1h.6zM60.3 132.2h.7zM60.4 132.2h.6zM60.5 132.3h.6zM60.5 132.4h.8zM60.6 132.5h.8zM60.7 132.6h.9zM60.8 132.7h.8zM60.9 132.8h.8zM61 132.8h.9zM61 132.9h1zM61.1 133h1zM61.2 133.1h1zM61.3 133.2h1zM61.4 133.3h1zM61.5 133.3h.5z"/>
<path d="M105.3 132h.2zM105.2 132.1h.2zM105.2 132.2h.1zM105.1 132.2h.1zM105 132.3h.2zM104.9 132.4h.3zM104.8 132.5h.3zM104.7 132.6h.3zM104.6 132.7h.3zM104.6 132.8h.3zM104.5 132.8h.3zM104.4 132.9h.3zM104.3 133h.3zM104.2 133.1h.4zM104.1 133.2h.5zM104.1 133.3h.4zM104 133.3h.4zM103.9 133.4h.5zM103.8 133.5h.5zM103.7 133.6h.5zM103.6 133.7h.5zM103.5 133.8h.6zM103.5 133.9h.6zM103.4 133.9h.6zM103.3 134h.6zM103.2 134.1h.6zM103.1 134.2h.7zM103 134.3h.7zM103 134.4h.6zM102.9 134.5h.6zM103 134.5h.5zM103 134.6h.5zM103 134.7h.4zM103 134.8h.3zM103 134.9h.3zM103 135h.2zM103 135h.1z"/>
<path d="M105.6 131.6h.1zM105.5 131.7h.2zM105.4 131.7h.2zM105.2 131.8h.3zM105.2 131.9h.2zM105.1 132h.2zM104.9 132.1h.3zM104.8 132.2h.4zM104.7 132.2h.4zM104.6 132.3h.4zM104.5 132.4h.4zM104.4 132.5h.4zM104.3 132.6h.4zM104.1 132.7h.5zM104.1 132.8h.5zM104 132.8h.5zM103.8 132.9h.6zM103.7 133h.6zM103.6 133.1h.6zM103.5 133.2h.6zM103.4 133.3h.7zM103.3 133.3h.7zM103.2 133.4h.7zM103 133.5h.8zM103 133.6h.7zM102.9 133.7h.7zM102.7 133.8h.8zM102.6 133.9h.9zM102.5 133.9h.9zM102.4 134h.9zM102.3 134.1h.9zM102.2 134.2h.9zM102 134.3h1zM102.4 134.4h.6z"/>
<path d="M112.5 123.9h.2zM112.4 124h.3zM112.4 124h.3zM112.4 124.1h.3zM112.3 124.2h.5zM112.2 124.3h.6zM112.1 124.4h.7zM112.1 124.5h.7zM112 124.5h.8zM111.9 124.6h.8zM111.8 124.7h.8zM111.8 124.8h.7zM111.8 124.9h.6zM111.7 125h.7zM111.6 125.1h.7zM111.5 125.1h.7zM111.5 125.2h.6zM111.4 125.3h.6zM111.3 125.4h.6zM111.3 125.5h.5zM111.3 125.6h.5zM111.2 125.6h.5zM111.1 125.7h.5zM111 125.8h.5zM111 125.9h.4zM110.9 126h.4zM110.8 126.1h.5zM110.7 126.2h.5zM110.7 126.2h.4zM110.7 126.3h.3zM110.6 126.4h.3zM110.5 126.5h.3zM110.4 126.6h.3zM110.4 126.7h.3zM110.3 126.7h.3zM110.2 126.8h.3zM110.2 126.9h.2zM110.2 127h.1zM110.1 127.1h.1zM110 127.2h.2zM109.9 127.3h.2z"/>
<path d="M112.7 124.6h.8zM112.6 124.7h.9zM112.5 124.8h.9zM112.4 124.9h.9zM112.4 125h.7zM112.3 125.1h.7zM112.2 125.1h.7zM112.1 125.2h.7zM112 125.3h.7zM111.9 125.4h.7zM111.8 125.5h.6zM111.8 125.6h.6zM111.7 125.6h.6zM111.6 125.7h.6zM111.5 125.8h.5zM111.4 125.9h.5zM111.3 126h.5zM111.3 126.1h.4zM111.2 126.2h.4zM111.1 126.2h.4zM111 126.3h.3zM110.9 126.4h.4zM110.8 126.5h.4zM110.7 126.6h.3zM110.7 126.7h.2zM110.6 126.7h.2zM110.5 126.8h.2zM110.4 126.9h.2zM110.3 127h.2zM110.2 127.1h.2z"/>
<path d="M119.8 151.7h.3zM119.9 151.8h.4zM119.9 151.9h.7zM120 152h.6zM120 152.1h.6zM120.1 152.1h.6zM120.1 152.2h.6zM120.1 152.3h.6zM120.1 152.4h.7zM120.2 152.5h.6zM120.2 152.6h.6zM120.3 152.7h.6zM120.3 152.7h.6zM120.4 152.8h.5zM120.4 152.9h.6zM120.5 153h.5zM120.5 153.1h.5zM120.6 153.2h.5zM120.6 153.2h.5zM120.6 153.3h.5zM120.6 153.4h.6zM120.7 153.5h.5zM120.7 153.6h.5zM120.8 153.7h.4zM120.8 153.8h.4zM120.9 153.8h.3zM120.9 153.9h.4zM121 154h.3zM121 154.1h.3zM121.1 154.2h.3zM121.1 154.3h.3zM121.2 154.3h.2zM121.2 154.4h.3zM121.2 154.5h.3zM121.2 154.6h.3zM121.3 154.7h.3zM121.3 154.8h.3zM121.4 154.9h.2zM121.4 154.9h.3zM121.5 155h.2zM121.5 155.1h.2zM121.6 155.2h.2zM121.6 155.3h.2zM121.7 155.4h.1z"/>
<path d="M120.9 151.4h.2zM120.9 151.5h.2zM120.8 151.6h.3zM120.7 151.6h.5zM120.7 151.7h.5zM120.6 151.8h.6zM120.6 151.9h.6zM120.6 152h.6zM120.6 152.1h.6zM120.7 152.1h.5zM120.7 152.2h.5zM120.7 152.3h.5zM120.8 152.4h.4zM120.8 152.5h.5zM120.8 152.6h.5zM120.9 152.7h.4zM120.9 152.7h.4zM120.9 152.8h.4zM121 152.9h.4zM121 153h.4zM121 153.1h.4zM121.1 153.2h.3zM121.1 153.2h.3zM121.1 153.3h.4zM121.2 153.4h.3zM121.2 153.5h.3zM121.2 153.6h.3zM121.2 153.7h.3zM121.2 153.8h.4zM121.2 153.8h.4zM121.3 153.9h.3zM121.3 154h.3zM121.3 154.1h.4zM121.4 154.2h.3zM121.4 154.3h.3zM121.4 154.3h.3zM121.5 154.4h.2zM121.5 154.5h.3zM121.5 154.6h.3zM121.6 154.7h.2zM121.6 154.8h.2zM121.6 154.9h.2zM121.7 154.9h.1zM121.7 155h.1zM121.7 155.1h.1zM121.8 155.4h.1z"/>
<path d="M65.5 176h4.5zM66.3 176.1h3.8zM67 176.2h3.2zM67.7 176.3h2.6zM68.4 176.4h2zM69.2 176.4h1.2zM69.8 176.5h.7z"/>
<path d="M69.9 175.4h.6zM69.3 175.5h1.1zM68.7 175.6h1.7zM68.1 175.7h2.2zM67.5 175.8h2.8zM66.8 175.9h3.4zM66.2 175.9h3.9z"/>
<path d="M160.6 175.4h.6zM160.7 175.5h1.1zM160.8 175.6h1.7zM160.8 175.7h2.3zM160.9 175.8h2.8zM161 175.9h3.3zM161 175.9h3.9z"/>
<path d="M161 176h4.5zM161 176.1h3.8zM161 176.2h3.2zM160.9 176.3h2.5zM160.8 176.4h1.9zM160.7 176.4h1.3zM160.6 176.5h.7z"/>
</g>
<text font-size="15.6" x="99.1" y="269.5">Маховик</text>
<g font-size="10.9">
<text x="71" y="9.3" transform="rotate(-180 71 9.3)">КНГ.01.01</text>
<text x="130" y="248.2">КНГ.01.01</text>
<text x="109.2" y="288.2">Сталь</text>
<text x="169.1" y="288.2">ПГУПС</text>
</g>
<text font-size="8.5" x="150.9" y="90.8">⌀3</text>
<g font-size="7.8">
<text x="186.8" y="82.6" transform="rotate(-90 186.8 82.6)">1</text>
<text x="186.8" y="80.7" transform="rotate(-90 186.8 80.7)">0</text>
<text x="143.4" y="99.9">2 отв.</text>
<text x="110.4" y="107">120</text>
<text x="49" y="118" transform="rotate(44 49 118)">R10</text>
<text x="97.5" y="136.2" transform="rotate(-45 97.5 136.2)">5</text>
<text x="126.6" y="161.3">R20</text>
<text x="110.4" y="173.5">100</text>
<text x="193.1" y="267.3">1:1</text>
</g>
<g font-size="5.4">
<text x="12.6" y="46.3" transform="rotate(-90 12.6 46.3)">Перв. примен.</text>
<text x="12.6" y="103.4" transform="rotate(-90 12.6 103.4)">Справ. №</text>
<text x="12.6" y="176.1" transform="rotate(-90 12.6 176.1)">Подп. и дата</text>
<text x="12.6" y="205.2" transform="rotate(-90 12.6 205.2)">Инв. № дубл.</text>
<text x="12.6" y="230.9" transform="rotate(-90 12.6 230.9)">Взам. инв. №</text>
<text x="159.3" y="256.6">Лит.</text>
<text x="173.4" y="256.6">Масса</text>
<text x="188.3" y="256.6">Масштаб</text>
<text x="12.6" y="261.1" transform="rotate(-90 12.6 261.1)">Подп. и дата</text>
<text x="41.6" y="261.6">№ докум.</text>
<text x="63.9" y="261.6">Подп.</text>
<text x="21" y="266.6">Разраб.</text>
<text x="38" y="266.6">Белов</text>
<text x="21" y="271.6">Пров.</text>
<text x="38" y="271.6">Пузанова</text>
<text x="21" y="276.6">Т.контр.</text>
<text x="157.1" y="276.6">Лист</text>
<text x="178.3" y="276.6">Листов</text>
<text x="198.5" y="276.6">1</text>
<text x="21" y="286.6">Н.контр.</text>
<text x="7.5" y="292.5" transform="rotate(-90 7.5 292.5)">КОМПАС-3Dv23Учебнаяверсия©2024ООО&quot;АСКОН-Системыпроектирования&quot;, Россия. Всеправазащищены.</text>
<text x="12.6" y="290.2" transform="rotate(-90 12.6 290.2)">Инв. № подл.</text>
<text x="21" y="291.6">Утв.</text>
<text x="8.5" y="296.7">Недлякоммерческогоиспользования</text>
<text x="96" y="296.6">Копировал</text>
<text x="166" y="296.6">Формат</text>
<text x="186" y="296.6">A4</text>
</g>
<g font-size="5.3">
<text x="21.1" y="261.6">Изм.</text>
<text x="28.1" y="261.6">Лист</text>
<text x="76.1" y="261.6">Дата</text>
</g>
</svg>
